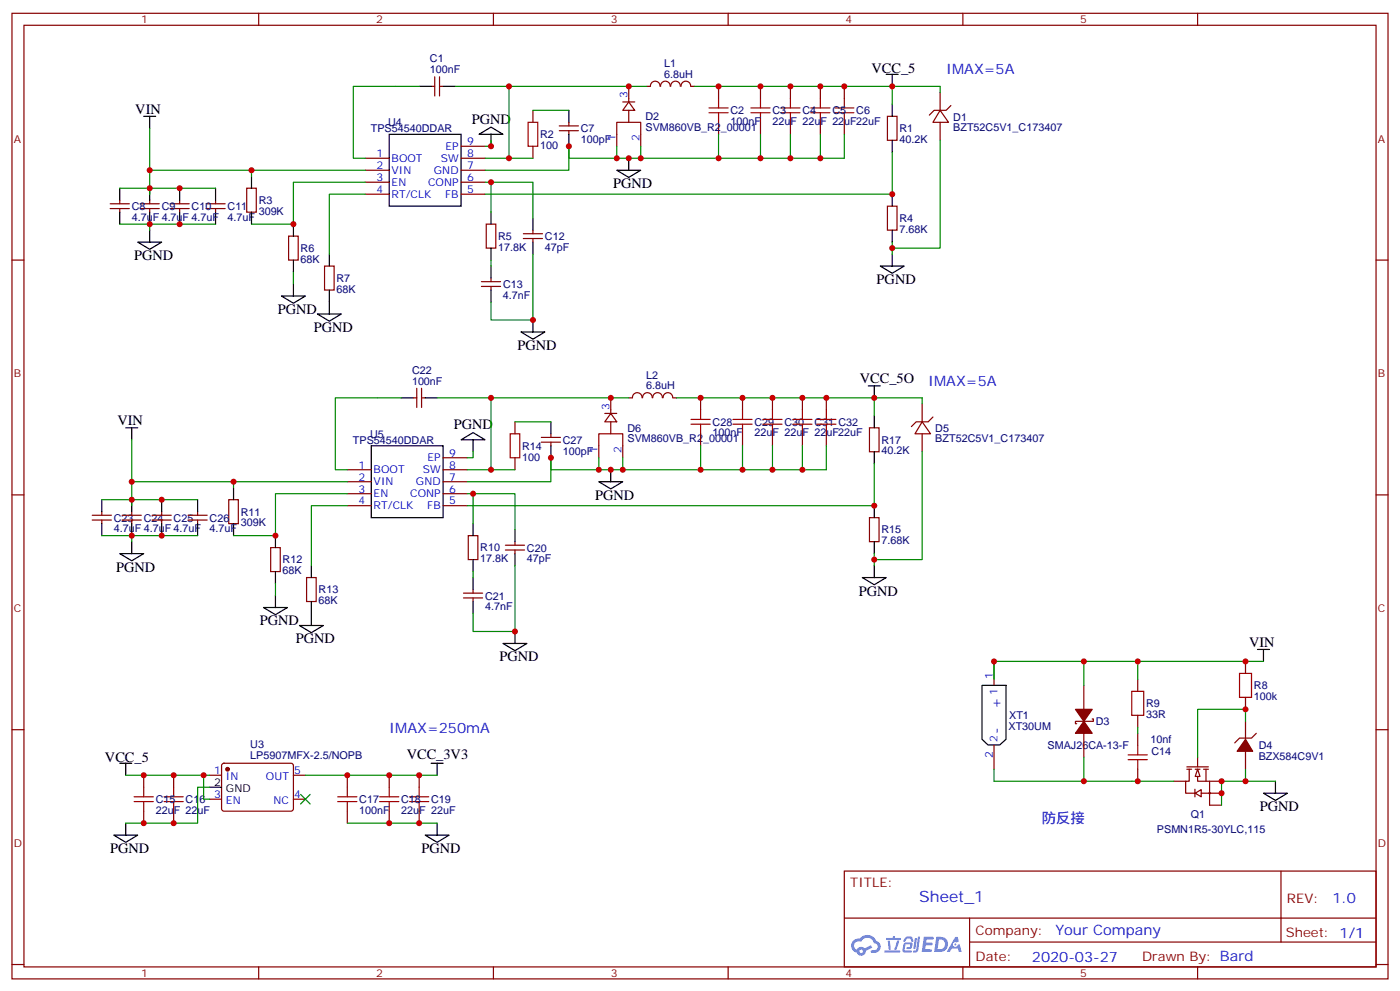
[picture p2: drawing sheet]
<svg xmlns="http://www.w3.org/2000/svg" width="412mm" height="292mm" viewBox="0 0 412 292" stroke-linecap="round" stroke-linejoin="round" font-family="sans-serif">
<g fill="none" stroke="#870000" stroke-width=".35">
<path d="M3.5 3.9h405.4v284.4h-405.4zM7.1 7.4h398.2v277.3h-398.2zM76.2 3.9v3.5M145.3 3.9v3.5M214.5 3.9v3.5M283.6 3.9v3.5M352.8 3.9v3.5M3.5 76.6h3.6M405.3 76.6h3.6M3.5 145.7h3.6M405.3 145.7h3.6M3.5 214.9h3.6"/>
<path d="M405.3 214.9h3.6M248.7 256.5h156.6v28.2h-156.6zM377.3 256.5v20.9M248.7 270.4h156.5M285.6 277.4h119.6M285.6 270.4v14.1M3.5 284h3.6M76.2 284.7v3.6M145.3 284.7v3.6M214.5 284.7v3.6M283.6 284.7v3.6M352.8 284.7v3.6"/>
<path d="M405.3 284h3.6"/>
</g>
<g fill="#5487ff">
<path d="M272.1 275.8h2.6l.3 .2-.1 .6h-2l-.1 1h1.6l.4 .4-.4 .4h-1.7l-.2 1.1 1.8 .1 .3 .3-.2 .4h-2.9z"/>
<path d="M281.4 275.9h.7l.4 1.3-.7 .3a.74 .74 0 0 0-1.1 .3 .74 .74 0 0 0 .5 1.1 .74 .74 0 0 0 .9-.7l.5-.3 .7 2.4h-.9l-.2-1h-1.9l-.5 1h-.9z"/>
<path d="M269.5 276.3h.6l-.4 2.9a.31 .31 0 0 1-.3 .3 .31 .31 0 0 1-.3-.3z"/>
<path d="M270.4 275.8h.6l-.5 4a.89 .89 0 0 1-.7 .7 .89 .89 0 0 1-.9-.3l1-.5z"/>
<path d="M266.8 276l.6-.2 1.2 .1 .5 1.3-.6 .1-.4-.9-1 .1a.95 .95 0 0 1-1 .8l-.1-.2z"/>
<path d="M266.4 277.7l1.8-.2a1.04 1.04 0 0 1 .6 1.1 1.04 1.04 0 0 1-.8 .9h-.7a.29 .29 0 0 1-.3-.4 .29 .29 0 0 1 .3-.2h.7l.2-.8h-1.4l-.4 1.8h1.9a.29 .29 0 0 1 .3 .3 .29 .29 0 0 1-.3 .3h-2l-.4-.3 .2-2.1z"/>
<path d="M260.5 279.9h4.4a.3 .3 0 0 1 .3 .3 .3 .3 0 0 1-.3 .3h-4.3z"/>
<path d="M264.3 277h.6l-.5 1.6a1.02 1.02 0 0 1-.7 1.2l-.2-.3z"/>
<path d="M261.5 277h.6l.3 2.4-.3 .3-.3-.2z"/>
<path d="M261.1 276.2h1.9l.2-.5h.5l-.1 .5h1.5a.29 .29 0 0 1 .3 .3 .29 .29 0 0 1-.3 .3h-3.9z"/>
<path d="M275.8 275.9l-.6 4.4h1.4a2.27 2.27 0 0 0 2.7-2.3 2.27 2.27 0 0 0-2.7-2.1zM276.6 276.6a1.5 1.5 0 0 1 1.8 1.6 1.5 1.5 0 0 1-1.9 1.3h-.3z"/>
<path d="M251.4 277a2.09 2.09 0 0 0 1 3.5 1.37 1.37 0 0 0 1.5 .9 1.37 1.37 0 0 0 1.1-1.4l2-1-.5-.7-1.8 1a1.4 1.4 0 0 0-2.3 .4 1.32 1.32 0 0 1-.6-1.9 1.32 1.32 0 0 1 1.9-.4 2.02 2.02 0 0 1 2-1.3 2.02 2.02 0 0 1 1.8 1.7 1.09 1.09 0 0 1 1.1 1.3 1.09 1.09 0 0 1-1.6 .7 .41 .41 0 0 0-.5 .3 .41 .41 0 0 0 .4 .5 1.89 1.89 0 0 0 2.4-1.2 1.89 1.89 0 0 0-1.2-2.4 2.98 2.98 0 0 0-5-.6l-1 .1zM253.2 280.1a.52 .52 0 0 1 1 0 .52 .52 0 0 1-1 0z"/>
<circle cx="281.4" cy="278.1" r=".28"/>
</g>
<g fill="none" stroke="#870000" stroke-width=".35">
<path d="M127 25.4h1.1M128.1 22.6v5.7M129.5 22.6v5.7M129.5 25.4h1M157 32.5v3.5M164.7 37.1h5.7M164.7 38.5h5.7M167.6 36v1.1M167.6 38.5v1M183.4 30h3.6M185.2 30l1.8 2.5h-3.6zM185.2 25.4v4.6"/>
<path d="M185.2 32.5v3.5M211.7 25.4v3.6M211.7 36v3.5M224 25.4v3.6M224 36v3.5M232.8 25.4v3.6M232.8 36v3.5M241.7 25.4v3.6M241.7 36v3.5M248.7 25.4v3.6M248.7 36v3.5M261.4 34.3h2.8v7h-2.8z"/>
<path d="M276.9 32.5l2.5 3.5h-4.6zM276.9 27.2v5.3M276.9 36v5.3M280.1 31.1l-1.4 1.4h-3.5l-1.4 1.4M35.3 58.9v1.1M44.1 58.9v1.1M52.9 58.9v1.1M63.5 58.9v1.1M72.7 55.4h2.8v7.1h-2.8zM157 43.1v3.5M181.7 43.1v-7.1h7v7.1M32.5 61.4h5.6"/>
<path d="M32.5 60h5.6M35.3 61.4v1.1M41.3 61.4h5.6M41.3 60h5.6M44.1 61.4v1.1M50.1 61.4h5.6M50.1 60h5.6M52.9 61.4v1.1M60.7 61.4h5.6M60.7 60h5.6M63.5 61.4v1.1M85 69.5h2.8v7.1h-2.8z"/>
<path d="M95.6 78.4h2.8v7h-2.8zM143.2 66h2.8v7.1h-2.8zM154.2 70.2h5.6M154.2 68.8h5.6M157 67.8v1M157 70.2v1.1M261.4 60.7h2.8v7.1h-2.8zM141.8 84.3h5.7M141.8 82.9h5.7M144.6 81.9v1M144.6 84.3v1.1M42.3 228.3v3.5"/>
<path d="M42.3 238.9v3.5M51.2 228.3v3.5M51.2 238.9v3.5M114.7 228.3v3.5M114.7 238.9v3.5M123.5 228.3v3.5M123.5 238.9v3.5M349.6 225.8h6.4M349.6 226.5h1.4M350.3 226.5v3.5h-1.1v3.6h2.9M352 232.4v2.3M352.1 226.5h1.4"/>
<path d="M352.8 226.5v3.5h3.5v3.6h-2.5M354.5 226.5h1.5M355.2 226.5v3.5M356.3 233.6v3.5"/>
</g>
<g fill="none" stroke="#000" stroke-width=".35">
<path d="M123.5 25.4h3.5M130.5 25.4h3.6M167.6 32.5v3.5M167.6 39.5v3.6M262.8 30.7v3.6M35.3 55.4v3.5M44.1 55.4v3.5M52.9 55.4v3.5M63.5 55.4v3.5M74.1 51.9v3.5M262.8 41.3v3.5M262.8 57.2v3.5"/>
<path d="M35.3 62.5v3.5M44.1 62.5v3.5M52.9 62.5v3.5M63.5 62.5v3.5M74.1 62.5v3.5M86.4 66v3.5M86.4 76.6v3.5M97 74.8v3.6M144.6 62.5v3.5M144.6 73.1v3.5M144.6 78.4v3.5M157 64.2v3.6"/>
<path d="M157 71.3v3.5M262.8 67.8v3.5M97 85.4v3.5M144.6 85.4v3.5"/>
</g>
<g fill="none" stroke="#a10000" stroke-width=".35">
<path d="M155.6 36h2.8v7.1h-2.8zM208.8 33.2h5.7M208.8 31.8h5.7M211.7 29v2.8M211.7 33.2v2.8M221.2 33.2h5.6M221.2 31.8h5.6M224 29v2.8M224 33.2v2.8M230 33.2h5.7M230 31.8h5.7M232.8 29v2.8"/>
<path d="M232.8 33.2v2.8M238.8 33.2h5.7M238.8 31.8h5.7M241.7 29v2.8M241.7 33.2v2.8M245.9 33.2h5.6M245.9 31.8h5.6M248.7 29v2.8M248.7 33.2v2.8M39.5 236h5.7M39.5 234.6h5.7M42.3 231.8v2.8"/>
<path d="M42.3 236v2.9M48.3 236h5.7M48.3 234.6h5.7M51.2 231.8v2.8M51.2 236v2.9M111.8 236h5.7M111.8 234.6h5.7M114.7 231.8v2.8M114.7 236v2.9M120.6 236h5.7M120.6 234.6h5.7M123.5 231.8v2.8"/>
<path d="M123.5 236v2.9"/>
</g>
<path d="M352.8 226.5l.7 2.1h-1.4z" fill="#fff" stroke="#870000" stroke-width=".35"/>
<g fill="none" stroke="#870000" stroke-width=".35">
<path d="M190.5 25.4h1.1M191.6 25.4a1.41 1.41 0 0 1 1.4-1.5 1.41 1.41 0 0 1 1.4 1.5M194.6 25.4a1.41 1.41 0 0 1 1.4-1.5 1.41 1.41 0 0 1 1.4 1.5M197.6 25.4a1.41 1.41 0 0 1 1.4-1.5 1.41 1.41 0 0 1 1.4 1.5M200.6 25.4a1.41 1.41 0 0 1 1.4-1.5 1.41 1.41 0 0 1 1.4 1.5M203.6 25.4h1M107.6 46.6h7.1M107.6 50.1h7.1M107.6 53.7h7.1M107.6 57.2h7.1M135.8 46.6h7.1M135.8 50.1h7.1"/>
<path d="M135.8 53.7h7.1M135.8 57.2h7.1M135.8 43.1h7.1M121.7 117.2h1.1M122.8 114.3v5.7M124.2 114.3v5.7M124.2 117.2h1M179.9 117.2v4.5M185.2 117.2h1.1M186.3 117.1a1.41 1.41 0 0 1 1.4-1.5 1.41 1.41 0 0 1 1.4 1.5M189.3 117.1a1.41 1.41 0 0 1 1.4-1.5 1.41 1.41 0 0 1 1.4 1.5M192.3 117.1a1.41 1.41 0 0 1 1.4-1.5 1.41 1.41 0 0 1 1.4 1.5"/>
<path d="M195.3 117.1a1.41 1.41 0 0 1 1.4-1.5 1.41 1.41 0 0 1 1.4 1.5M198.3 117.2h1M206.4 117.2v3.5M218.7 117.2v3.5M227.5 117.2v3.5M236.4 117.2v3.5M243.4 117.2v3.5M271.6 118.9v5.3M102.3 138.3h7.1M130.5 138.3h7.1M130.5 134.8h7.1M151.7 124.2v3.5"/>
<path d="M151.7 134.8v3.5M159.5 128.8h5.6M159.5 130.2h5.6M162.3 127.7v1.1M162.3 130.2v1.1M176.4 134.8v-7.1h7v7.1M178.2 121.7h3.5M179.9 121.7l1.8 2.5h-3.5zM179.9 124.2v3.5M206.4 127.7v3.6M218.7 127.7v3.6M227.5 127.7v3.6"/>
<path d="M236.4 127.7v3.6M243.4 127.7v3.6M256.1 126h2.8v7h-2.8zM271.6 124.2l2.5 3.5h-4.6zM271.6 127.7v5.3M274.8 122.8l-1.4 1.4h-3.5l-1.4 1.4M27.2 153.1h5.6M27.2 151.7h5.6M30 150.7v1M30 153.1v1.1M36 153.1h5.6M36 151.7h5.6"/>
<path d="M38.8 150.7v1M38.8 153.1v1.1M44.8 153.1h5.6M44.8 151.7h5.6M47.6 150.7v1M47.6 153.1v1.1M55.4 153.1h5.6M55.4 151.7h5.6M58.2 150.7v1M58.2 153.1v1.1M67.4 147.1h2.8v7.1h-2.8zM102.3 141.9h7.1"/>
<path d="M102.3 145.4h7.1M102.3 148.9h7.1M130.5 141.9h7.1M130.5 145.4h7.1M130.5 148.9h7.1M137.9 157.7h2.9v7.1h-2.9zM151.7 159.5v1M256.1 152.4h2.8v7.1h-2.8zM79.7 161.3h2.8v7h-2.8zM90.3 170.1h2.8v7h-2.8zM136.5 176.1h5.7M136.5 174.7h5.7"/>
<path d="M139.3 173.6v1.1M139.3 176.1v1M148.9 162h5.6M148.9 160.5h5.6M151.7 162v1M292.8 194.8v7M366.9 194.8v3.5M292.8 219.5v7M319.3 201.8v7.1M319.3 215.9v7.1M321.7 211.7h.4v.7h-5.3v.7h.3M335.1 200.1v3.5"/>
<path d="M335.1 210.6v3.6M335.1 215.9v3.6M366.9 205.4v3.5M366.9 212.4v5.3M370.1 215.9l-1.4 1.4h-3.6l-1.4 1.5M61.7 228.3h3.6M61.7 235.3h3.6M65.5 225l.5-.2h20l.4 .7v12.9l-.7 .5-20-.1-.4-.6v-12.7zM86.4 228.3h3.6M86.4 235.3h3.6M102.3 228.3v3.5M102.3 238.9v3.5"/>
<path d="M335.1 226.5v3.5M345.7 230h3.5M352.1 233.6l1.7-1.1v2.1zM352.8 223v2.8M356.3 237.1h3.5M356.3 233.6h3.5M356.3 230h3.5M366.9 221.2v5.3"/>
<circle cx="356.3" cy="233.6" r=".18"/>
</g>
<g fill="none" stroke="#000" stroke-width=".35">
<path d="M42.3 34.3h3.6M44.1 34.3v3.5M114.7 39.5h21.1v21.2h-21.1zM141.1 39.5l3.5-2.1 3.6 2.1zM144.6 39.5v3.6M261.1 21.9h3.5M262.8 21.9v3.5M181.7 50.1h7l-3.5 2.1zM185.2 46.6v3.5M40.6 71.3h7l-3.5 2.1zM44.1 67.8v3.5M259.3 78.4h7l-3.5 2.1z"/>
<path d="M262.8 74.8v3.6M82.9 87.2h7.1l-3.6 2.1zM86.4 83.6v3.6M93.5 92.5h7l-3.5 2.1zM97 88.9v3.6M153.5 97.8h7l-3.5 2.1zM157 94.2v3.6M118.2 117.2h3.5M125.2 117.2h3.6M255.8 113.6h3.5M257.5 113.6v3.6M37 126h3.6"/>
<path d="M38.8 126v3.5M109.4 131.3h21.1v21.1h-21.1zM135.8 129.5l3.5-2.1 3.6 2.1zM139.3 129.5v3.5M162.3 124.2v3.5M162.3 131.3v3.5M179.9 138.3v3.6M257.5 122.4v3.6M257.5 133v3.6M30 147.1v3.6M30 154.2v3.5M38.8 147.1v3.6"/>
<path d="M38.8 154.2v3.5M38.8 159.5v3.5M47.6 147.1v3.6M47.6 154.2v3.5M58.2 147.1v3.6M58.2 154.2v3.5M68.8 143.6v3.5M68.8 154.2v3.5M81.1 157.7v3.6M139.3 154.2v3.5M151.7 156v3.5M176.4 141.9h7l-3.5 2.1z"/>
<path d="M257.5 148.9v3.5M257.5 159.5v3.5M35.3 163h7l-3.5 2.1zM77.6 178.9h7.1l-3.6 2.1zM81.1 168.3v3.5M81.1 175.4v3.5M91.7 166.5v3.6M91.7 177.1v7.1M139.3 164.8v3.5M139.3 170.1v3.5M139.3 177.1v3.6M151.7 163v3.5"/>
<path d="M254 170.1h7.1l-3.6 2.1zM257.5 166.5v3.6M88.2 184.2h7l-3.5 2.1zM148.2 189.5h7l-3.5 2.1zM151.7 185.9v3.6M370.4 191.2h3.5M372.2 191.2v3.6M296.4 201.8h-7.1v15.9l1.7 1.7h3.5l1.8-1.7v-15.9M35.3 224.8h3.5M37 224.8v3.5M61.7 231.8h3.6M127 224.8h3.5"/>
<path d="M128.8 224.8v3.5M372.2 233.6h7l-3.5 2.1zM375.7 230v3.6M33.5 245.9h7.1l-3.6 2.1zM37 242.4v3.5M125.2 245.9h7.1l-3.5 2.1zM128.8 242.4v3.5"/>
</g>
<g fill="#870000" stroke="#870000" stroke-width=".35">
<path d="M316.8 208.9h4.9l-2.4 3.5z"/>
<path d="M319.3 212.4l2.4 3.5h-4.9z"/>
<path d="M366.9 217.7l2.1 3.5h-4.6z"/>
<circle cx="67" cy="226.5" r=".53"/>
</g>
<g fill="none" stroke="#a10000" stroke-width=".35">
<path d="M150.3 127.7h2.8v7.1h-2.8zM203.6 124.9h5.6M203.6 123.5h5.6M206.4 120.7v2.8M206.4 124.9v2.8M215.9 124.9h5.6M215.9 123.5h5.6M218.7 120.7v2.8M218.7 124.9v2.8M224.7 124.9h5.7M224.7 123.5h5.7M227.5 120.7v2.8"/>
<path d="M227.5 124.9v2.8M233.5 124.9h5.7M233.5 123.5h5.7M236.4 120.7v2.8M236.4 124.9v2.8M240.6 124.9h5.6M240.6 123.5h5.6M243.4 120.7v2.8M243.4 124.9v2.8M365.1 198.3h3.6v7.1h-3.6zM333.4 203.6h3.5v7h-3.5zM335.1 219.5v2.8"/>
<path d="M99.5 236h5.6M99.5 234.6h5.6M102.3 231.8v2.8M102.3 236v2.9M332.3 223.7h5.7M332.3 222.3h5.7M335.1 223.7v2.8"/>
</g>
<g fill="none" stroke="#008700" stroke-width=".35">
<path d="M44.1 37.8v12.3h63.5M123.5 25.4h-19.4v21.2h3.5M134.1 25.4h56.4M149.9 25.4v21.2M157 32.5h10.6M204.6 25.4h72.3v1.8M211.7 39.5v7.1M224 39.5v7.1M232.8 39.5v7.1M241.7 39.5v7.1M248.7 39.5v7.1h-81.1v-3.5v7h-24.7M262.8 25.4v5.3"/>
<path d="M35.3 55.4h28.2M44.1 50.1v7.1M74.1 50.1v1.8M107.6 57.2h-10.6v17.6M107.6 53.7h-21.2v12.3h-12.3M142.9 53.7h1.7M142.9 46.6h14.1M144.6 41.3v1.8h-1.7M181.7 43.1v3.5M188.7 43.1v3.5M262.8 44.8v12.4h-119.9M276.9 41.3v31.8h-14.1"/>
<path d="M35.3 66h28.2M44.1 66v1.8M144.6 62.5v-8.8h12.4v10.5M144.6 76.6v1.8M157 74.8v19.4h-12.4v-5.3M262.8 71.3v3.5M86.4 80.1v3.5M118.2 117.2h-19.4v21.1h3.5M128.8 117.2h56.4M144.6 117.2v21.1M199.3 117.2h72.3v1.7M257.5 117.2v5.2"/>
<path d="M38.8 129.5v12.4h63.5M137.6 138.3h14.1M139.3 133v1.8h-1.7M151.7 124.2h10.6M176.4 134.8v3.5M183.4 134.8v3.5M206.4 131.3v7M218.7 131.3v7M227.5 131.3v7M236.4 131.3v7M243.4 131.3v7h-81.1v-3.5v7.1h-24.7M257.5 136.6v12.3h-119.9"/>
<path d="M271.6 133v31.8h-14.1M30 147.1h28.2M30 157.7h28.2M38.8 141.9v7M38.8 157.7v1.8M68.8 141.9v1.7M102.3 145.4h-21.2v12.3h-12.3M102.3 148.9h-10.6v17.6M137.6 145.4h1.7M139.3 154.2v-8.8h12.4v10.6M81.1 171.8v3.6M139.3 168.3v1.8"/>
<path d="M151.7 166.5v19.4h-12.4v-5.2M257.5 163v3.5M319.3 194.8v7M335.1 194.8v5.3M372.2 194.8h-79.4v5.3M335.1 214.2v1.7M366.9 212.4v-3.5h-14.1v14.1M37 228.3h24.7M60 228.3v7h1.7M61.7 231.8h-3.5v10.6h-21.2M90 228.3h38.8M292.8 226.5v3.5h52.9"/>
<path d="M319.3 223v7M366.9 226.5v3.5h-7.1v7.1M366.9 230h8.8M102.3 242.4h26.5"/>
</g>
<g fill="#c00">
<circle cx="157" cy="94.2" r=".88"/>
<circle cx="179.9" cy="138.3" r=".88"/>
<circle cx="257.5" cy="117.2" r=".88"/>
<circle cx="257.5" cy="148.9" r=".88"/>
<circle cx="236.4" cy="117.2" r=".88"/>
<circle cx="218.7" cy="117.2" r=".88"/>
<circle cx="206.4" cy="117.2" r=".88"/>
<circle cx="179.9" cy="117.2" r=".88"/>
<circle cx="183.4" cy="138.3" r=".88"/>
<circle cx="176.4" cy="138.3" r=".88"/>
<circle cx="236.4" cy="138.3" r=".88"/>
<circle cx="227.5" cy="138.3" r=".88"/>
<circle cx="218.7" cy="138.3" r=".88"/>
<circle cx="206.4" cy="138.3" r=".88"/>
<circle cx="81.1" cy="157.7" r=".88"/>
<circle cx="139.3" cy="145.4" r=".88"/>
<circle cx="68.8" cy="141.9" r=".88"/>
<circle cx="38.8" cy="157.7" r=".88"/>
<circle cx="38.8" cy="147.1" r=".88"/>
<circle cx="38.8" cy="141.9" r=".88"/>
<circle cx="47.6" cy="147.1" r=".88"/>
<circle cx="47.6" cy="157.7" r=".88"/>
<circle cx="227.5" cy="117.2" r=".88"/>
<circle cx="243.4" cy="117.2" r=".88"/>
<circle cx="144.6" cy="138.3" r=".88"/>
<circle cx="144.6" cy="117.2" r=".88"/>
<circle cx="162.3" cy="134.8" r=".88"/>
<circle cx="257.5" cy="164.8" r=".88"/>
<circle cx="262.8" cy="73.1" r=".88"/>
<circle cx="167.6" cy="43.1" r=".88"/>
<circle cx="149.9" cy="25.4" r=".88"/>
<circle cx="149.9" cy="46.6" r=".88"/>
<circle cx="248.7" cy="25.4" r=".88"/>
<circle cx="232.8" cy="25.4" r=".88"/>
<circle cx="52.9" cy="66" r=".88"/>
<circle cx="52.9" cy="55.4" r=".88"/>
<circle cx="123.5" cy="242.4" r=".88"/>
<circle cx="123.5" cy="228.3" r=".88"/>
<circle cx="51.2" cy="242.4" r=".88"/>
<circle cx="51.2" cy="228.3" r=".88"/>
<circle cx="292.8" cy="194.8" r=".88"/>
<circle cx="359.8" cy="230" r=".88"/>
<circle cx="359.8" cy="233.6" r=".88"/>
<circle cx="366.9" cy="194.8" r=".88"/>
<circle cx="319.3" cy="194.8" r=".88"/>
<circle cx="335.1" cy="230" r=".88"/>
<circle cx="319.3" cy="230" r=".88"/>
<circle cx="366.9" cy="208.9" r=".88"/>
<circle cx="366.9" cy="230" r=".88"/>
<circle cx="335.1" cy="194.8" r=".88"/>
<circle cx="44.1" cy="50.1" r=".88"/>
<circle cx="44.1" cy="55.4" r=".88"/>
<circle cx="44.1" cy="66" r=".88"/>
<circle cx="74.1" cy="50.1" r=".88"/>
<circle cx="144.6" cy="53.7" r=".88"/>
<circle cx="60" cy="228.3" r=".88"/>
<circle cx="102.3" cy="228.3" r=".88"/>
<circle cx="42.3" cy="228.3" r=".88"/>
<circle cx="42.3" cy="242.4" r=".88"/>
<circle cx="114.7" cy="228.3" r=".88"/>
<circle cx="114.7" cy="242.4" r=".88"/>
<circle cx="86.4" cy="66" r=".88"/>
<circle cx="211.7" cy="46.6" r=".88"/>
<circle cx="224" cy="46.6" r=".88"/>
<circle cx="232.8" cy="46.6" r=".88"/>
<circle cx="241.7" cy="46.6" r=".88"/>
<circle cx="181.7" cy="46.6" r=".88"/>
<circle cx="188.7" cy="46.6" r=".88"/>
<circle cx="185.2" cy="25.4" r=".88"/>
<circle cx="211.7" cy="25.4" r=".88"/>
<circle cx="224" cy="25.4" r=".88"/>
<circle cx="241.7" cy="25.4" r=".88"/>
<circle cx="262.8" cy="57.2" r=".88"/>
<circle cx="262.8" cy="25.4" r=".88"/>
<circle cx="151.7" cy="185.9" r=".88"/>
<circle cx="185.2" cy="46.6" r=".88"/>
<circle cx="144.6" cy="43.1" r=".88"/>
</g>
<path d="M88.5 233.9l2.9 2.8zM91.4 233.9l-2.9 2.8z" fill="#c00" stroke="#008700" stroke-width=".35"/>
<text font-size="4.6" fill="#00f" x="270.8" y="265.5">Sheet_1</text>
<g font-size="4.2">
<text x="256.7" y="21.6">VCC_5</text>
<text x="39.9" y="33.5">VIN</text>
<text x="139" y="36.4">PGND</text>
<text x="180.6" y="55.4">PGND</text>
<text x="39.5" y="76.6">PGND</text>
<text x="258.2" y="83.6">PGND</text>
<text x="81.8" y="92.5">PGND</text>
<text x="92.4" y="97.8">PGND</text>
<text x="152.4" y="103">PGND</text>
<text x="253.3" y="112.9">VCC_5O</text>
<text x="34.6" y="125.3">VIN</text>
<text x="133.7" y="126.4">PGND</text>
<text x="175.3" y="147.1">PGND</text>
<text x="34.2" y="168.3">PGND</text>
<text x="252.9" y="175.4">PGND</text>
<text x="76.6" y="184.2">PGND</text>
<text x="87.1" y="189.5">PGND</text>
<text x="367.9" y="190.5">VIN</text>
<text x="147.1" y="194.8">PGND</text>
<text x="30.9" y="224.4">VCC_5</text>
<text x="119.8" y="223.6">VCC_3V3</text>
<text x="371.1" y="238.9">PGND</text>
<text x="32.5" y="251.2">PGND</text>
<text x="124.2" y="251.2">PGND</text>
</g>
<g font-size="4.2" fill="#00f">
<text x="278.7" y="21.9">IMAX=5A</text>
<text x="273.4" y="113.6">IMAX=5A</text>
<text x="294.8" y="208.8" transform="rotate(-90 294.8 208.8)">+</text>
<text x="114.7" y="215.9">IMAX=250mA</text>
<text x="294.8" y="216.1" transform="rotate(-90 294.8 216.1)">-</text>
<text x="306.9" y="242.4">防反接</text>
<text x="392.5" y="265.8">1.0</text>
<text x="310.9" y="275.3">Your Company</text>
<text x="304" y="283.1">2020-03-27</text>
</g>
<g font-size="3.9" fill="#800">
<text x="250.5" y="261.1">TITLE:</text>
<text x="379.1" y="265.8">REV:</text>
<text x="287.4" y="275.3">Company:</text>
<text x="378.7" y="275.9">Sheet: 1/1</text>
<text x="287.4" y="283">Date:</text>
<text x="336.4" y="283.1">Drawn By: Bard</text>
</g>
<g font-size="3.2" fill="#800">
<text x="41.6" y="6.9">1</text>
<text x="110.8" y="6.9">2</text>
<text x="179.9" y="6.9">3</text>
<text x="249.1" y="6.9">4</text>
<text x="318.2" y="6.9">5</text>
<text x="4.1" y="42">A</text>
<text x="405.9" y="42">A</text>
<text x="4.1" y="111.2">B</text>
<text x="405.9" y="111.2">B</text>
<text x="4.1" y="180.3">C</text>
<text x="405.9" y="180.3">C</text>
<text x="4.1" y="249.4">D</text>
<text x="405.9" y="249.4">D</text>
<text x="41.6" y="287.7">1</text>
<text x="110.8" y="287.7">2</text>
<text x="179.9" y="287.7">3</text>
<text x="249.1" y="287.7">4</text>
<text x="318.2" y="287.7">5</text>
</g>
<g font-size="3.2" fill="#000080">
<text x="126.7" y="21.6">100nF</text>
<text x="126.7" y="18.4">C1</text>
<text x="195.7" y="22.8">6.8uH</text>
<text x="195.7" y="19.8">L1</text>
<text x="190.1" y="35.5">D2</text>
<text x="215.2" y="33.6">C2</text>
<text x="227.5" y="33.7">C3</text>
<text x="236.4" y="33.7">C4</text>
<text x="245.2" y="33.7">C5</text>
<text x="252.2" y="33.7">C6</text>
<text x="280.8" y="35.5">D1</text>
<text x="109.2" y="39">TPS54540DDAR</text>
<text x="114.3" y="37.2">U4</text>
<text x="159.1" y="40.7">R2</text>
<text x="171.1" y="38.9">C7</text>
<text x="190.1" y="38.5">SVM860VB_R2_00001</text>
<text x="215.2" y="36.8">100nF</text>
<text x="227.5" y="36.8">22uF 22uF 22uF22uF</text>
<text x="264.9" y="38.9">R1</text>
<text x="280.8" y="38.6">BZT52C5V1_C173407</text>
<text x="159.1" y="43.9">100</text>
<text x="171.1" y="42.1">100pF</text>
<text x="264.9" y="42.1">40.2K</text>
<text x="38.8" y="65.1">4.7uF 4.7uF 4.7uF</text>
<text x="38.8" y="61.9">C8</text>
<text x="47.6" y="61.9">C9</text>
<text x="56.4" y="61.9">C10</text>
<text x="67" y="65.1">4.7uF</text>
<text x="67" y="61.9">C11</text>
<text x="76.2" y="63.2">309K</text>
<text x="76.2" y="60.1">R3</text>
<text x="264.9" y="65.4">R4</text>
<text x="146.8" y="70.7">R5</text>
<text x="160.5" y="70.8">C12</text>
<text x="264.9" y="68.5">7.68K</text>
<text x="88.5" y="77.4">68K</text>
<text x="88.6" y="74.2">R6</text>
<text x="146.8" y="73.8">17.8K</text>
<text x="160.5" y="73.8">47pF</text>
<text x="99.1" y="83">R7</text>
<text x="99.1" y="86.2">68K</text>
<text x="148.2" y="87.9">4.7nF</text>
<text x="148.2" y="84.9">C13</text>
<text x="121.4" y="113.3">100nF</text>
<text x="121.4" y="110.1">C22</text>
<text x="190.4" y="111.5">L2</text>
<text x="190.4" y="114.6">6.8uH</text>
<text x="209.9" y="125.3">C28</text>
<text x="222.3" y="125.4">C29</text>
<text x="231.1" y="125.4">C30</text>
<text x="239.9" y="125.4">C31 C32</text>
<text x="104" y="130.7">TPS54540DDAR</text>
<text x="109" y="128.9">U5</text>
<text x="165.8" y="130.7">C27</text>
<text x="184.9" y="130.3">SVM860VB_R2_00001</text>
<text x="184.9" y="127.2">D6</text>
<text x="209.9" y="128.5">100nF</text>
<text x="222.2" y="128.5">22uF 22uF 22uF22uF</text>
<text x="259.6" y="130.6">R17</text>
<text x="275.5" y="130.3">BZT52C5V1_C173407</text>
<text x="275.5" y="127.2">D5</text>
<text x="153.8" y="135.6">100</text>
<text x="153.8" y="132.4">R14</text>
<text x="165.8" y="133.9">100pF</text>
<text x="259.6" y="133.8">40.2K</text>
<text x="33.5" y="153.6">C23</text>
<text x="42.3" y="153.6">C24</text>
<text x="51.2" y="153.6">C25</text>
<text x="61.7" y="153.6">C26</text>
<text x="70.9" y="155">309K</text>
<text x="70.9" y="151.8">R11</text>
<text x="33.5" y="156.8">4.7uF 4.7uF 4.7uF</text>
<text x="61.7" y="156.8">4.7uF</text>
<text x="259.6" y="160.3">7.68K</text>
<text x="259.6" y="157.1">R15</text>
<text x="83.3" y="165.9">R12</text>
<text x="141.5" y="165.6">17.8K</text>
<text x="141.5" y="162.4">R10</text>
<text x="155.2" y="165.6">47pF</text>
<text x="155.2" y="162.5">C20</text>
<text x="83.3" y="169.1">68K</text>
<text x="93.8" y="178">68K</text>
<text x="93.8" y="174.7">R13</text>
<text x="142.9" y="179.6">4.7nF</text>
<text x="142.9" y="176.6">C21</text>
<text x="369.4" y="203">R8</text>
<text x="337.6" y="208.3">R9</text>
<text x="369.4" y="206.2">100k</text>
<text x="297.1" y="214.9">XT30UM</text>
<text x="297.3" y="211.9">XT1</text>
<text x="322.8" y="213.6">D3</text>
<text x="337.6" y="211.4">33R</text>
<text x="73.7" y="220.3">U3</text>
<text x="308.6" y="220.6">SMAJ26CA-13-F</text>
<text x="338.9" y="218.8">10nf</text>
<text x="370.8" y="220.6">D4</text>
<text x="73.7" y="223.5">LP5907MFX-2.5/NOPB</text>
<text x="339.2" y="222.4">C14</text>
<text x="370.8" y="223.8">BZX584C9V1</text>
<text x="45.9" y="239.6">22uF 22uF</text>
<text x="45.9" y="236.5">C15</text>
<text x="54.7" y="236.5">C16</text>
<text x="105.8" y="239.7">100nF</text>
<text x="105.8" y="236.5">C17</text>
<text x="118.2" y="239.6">22uF 22uF</text>
<text x="118.2" y="236.5">C18</text>
<text x="127" y="236.5">C19</text>
<text x="340.8" y="245.3">PSMN1R5-30YLC,115</text>
<text x="350.7" y="240.8">Q1</text>
</g>
<g font-size="3.2" fill="#00f">
<text x="184.9" y="29" transform="rotate(-90 184.9 29)">3</text>
<text x="181.3" y="41.6" transform="rotate(-90 181.3 41.6)">1</text>
<text x="188.4" y="41.6" transform="rotate(-90 188.4 41.6)">2</text>
<text x="110.9" y="46.2">1</text>
<text x="115.4" y="47.7">BOOT</text>
<text x="129.8" y="47.7">SW</text>
<text x="131.2" y="44.1">EP</text>
<text x="137.6" y="46.2">8</text>
<text x="137.6" y="42.7">9</text>
<text x="110.9" y="49.8">2</text>
<text x="110.9" y="53.3">3</text>
<text x="115.4" y="51.2">VIN</text>
<text x="127.8" y="51.2">GND</text>
<text x="137.6" y="53.3">6</text>
<text x="137.6" y="49.8">7</text>
<text x="110.9" y="56.8">4</text>
<text x="115.4" y="54.7">EN</text>
<text x="115.4" y="58.2">RT/CLK</text>
<text x="126.1" y="54.7">CONP</text>
<text x="131.1" y="58.2">FB</text>
<text x="137.6" y="56.8">5</text>
<text x="179.6" y="120.7" transform="rotate(-90 179.6 120.7)">3</text>
<text x="105.6" y="138">1</text>
<text x="125.9" y="135.9">EP</text>
<text x="132.3" y="138">8</text>
<text x="132.3" y="134.4">9</text>
<text x="176" y="133.3" transform="rotate(-90 176 133.3)">1</text>
<text x="183.1" y="133.3" transform="rotate(-90 183.1 133.3)">2</text>
<text x="105.6" y="141.5">2</text>
<text x="110.1" y="139.4">BOOT</text>
<text x="110.1" y="142.9">VIN</text>
<text x="122.5" y="142.9">GND</text>
<text x="124.5" y="139.4">SW</text>
<text x="132.3" y="141.5">7</text>
<text x="105.6" y="145">3</text>
<text x="105.6" y="148.6">4</text>
<text x="110.1" y="146.4">EN</text>
<text x="110.1" y="150">RT/CLK</text>
<text x="120.8" y="146.4">CONP</text>
<text x="125.8" y="150">FB</text>
<text x="132.3" y="148.6">5</text>
<text x="132.3" y="145">6</text>
<text x="292.5" y="200.1" transform="rotate(-90 292.5 200.1)">1</text>
<text x="293.9" y="204.5" transform="rotate(-90 293.9 204.5)">1</text>
<text x="293.9" y="218.4" transform="rotate(-90 293.9 218.4)">2</text>
<text x="63.1" y="227.9">1</text>
<text x="86.6" y="227.9">5</text>
<text x="292.5" y="223.2" transform="rotate(-90 292.5 223.2)">2</text>
<text x="66.6" y="229.7">IN</text>
<text x="78.3" y="229.7">OUT</text>
<text x="63.1" y="235">3</text>
<text x="66.6" y="236.7">EN</text>
<text x="80.5" y="236.7">NC</text>
<text x="86.6" y="235">4</text>
</g>
<g font-size="3.2">
<text x="63.1" y="231.5">2</text>
<text x="66.6" y="233.2">GND</text>
</g>
</svg>
